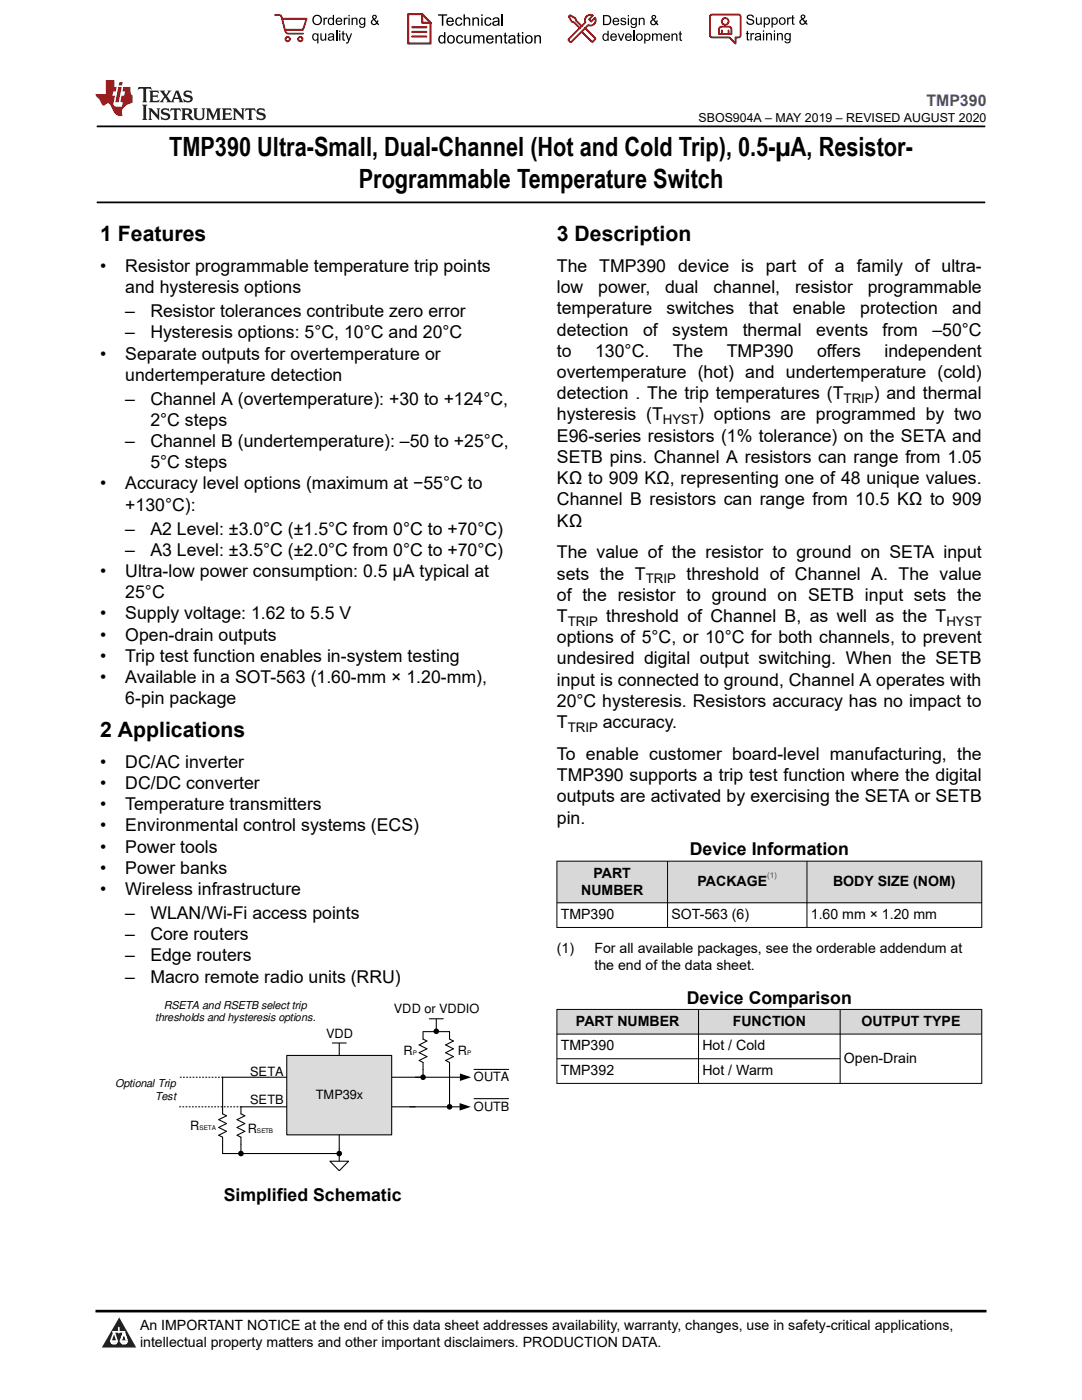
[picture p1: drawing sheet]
<svg xmlns="http://www.w3.org/2000/svg" width="216mm" height="279mm" viewBox="0 0 216 279" stroke-linecap="round" stroke-linejoin="round" font-family="sans-serif">
<path d="M19.3 25.2h177.3M19.3 40.4h177.3" fill="none" stroke="#000" stroke-width=".35"/>
<path d="M44.4 215h12.8M78.2 215h13.8M84.4 206v1.4l.8 .4-1.6 .7 1.6 .8-1.6 .8 1.6 .8-1.6 .7 .8 .4v3M84.4 205.9h5.3v1.5l.8 .4-1.6 .7 1.6 .8-1.6 .8 1.6 .8-1.6 .7 .8 .4v8.9M85.7 203.3h2.8M87.1 203.4v2.4M44.4 220.9v1.4l.8 .4-1.6 .8 1.6 .7-1.6 .8 1.6 .8-1.6 .8 .8 .4v1.4M44.4 230.2h23.3M57.2 220.9h-9.1v1.4l.8 .4-1.6 .8 1.6 .7-1.6 .8 1.6 .8-1.6 .8 .8 .4v3.2M65.8 231.7h3.8l-1.9 2zM67.7 229.3v2.4M78.2 220.9h13.7" fill="none" stroke="#000" stroke-width=".21"/>
<g fill="#000">
<path d="M91.8 214.2l2.2 .8-2.2 .7zM91.7 220.1l2.2 .8-2.2 .7z"/>
<circle cx="84.4" cy="215" r=".56"/>
<circle cx="87.1" cy="205.8" r=".56"/>
<circle cx="48.1" cy="230.2" r=".56"/>
<circle cx="67.7" cy="230.2" r=".56"/>
<circle cx="89.7" cy="220.9" r=".56"/>
</g>
<path d="M57.2 210.6h21v15.9h-21z" fill-rule="evenodd" fill="#dbdbdb"/>
<path d="M44.4 215v5.9M57.2 210.6h21v15.9h-21zM66.3 208.2h2.8M67.7 208.2v2.4M94.6 213.4h6.9M94.6 219.3h6.9M44.4 228.4v1.8M67.7 226.5v2.8" fill="none" stroke="#000" stroke-width=".21"/>
<path d="M44.4 215h-8.5M48.1 220.9h-12.3" fill="none" stroke="#000" stroke-width=".21" stroke-dasharray=".2 .4"/>
<g fill="#d8d8d8">
<path d="M111.1 171.9h84.8v8.3h-84.8z" fill-rule="evenodd"/>
<path d="M111.2 171.9h21.9v8.2h-21.9z" fill-rule="evenodd"/>
<path d="M133.3 171.9h27.7v8.2h-27.7z" fill-rule="evenodd"/>
<path d="M161.1 171.9h34.7v8.2h-34.7z" fill-rule="evenodd"/>
</g>
<path d="M111.1 171.9h84.9M111.1 171.8v13.4M133.2 171.8v13.4M161 171.8v13.4M195.9 171.8v13.4M111.1 180.2h84.9M111.1 185.1h84.9" fill="none" stroke="#000" stroke-width=".2"/>
<g fill="#d8d8d8">
<path d="M111.1 201.5h84.8v4.9h-84.8z" fill-rule="evenodd"/>
<path d="M111.2 201.5h28.1v4.8h-28.1z" fill-rule="evenodd"/>
<path d="M139.4 201.5h28.2v4.8h-28.2z" fill-rule="evenodd"/>
<path d="M167.7 201.5h28.1v4.8h-28.1z" fill-rule="evenodd"/>
</g>
<path d="M111.1 201.5h84.9M111.1 206.4h84.9M111.1 211.3h56.6M111.1 216.2h84.9M111.1 201.4v14.9M139.4 201.4v14.9M167.6 201.4v14.9M195.9 201.4v14.9" fill="none" stroke="#000" stroke-width=".2"/>
<path d="M0 0h215.9v23.8h-215.9z" fill-rule="evenodd" fill="#fff"/>
<path d="M27.7 17.4l-.2 .6 .5-.3h.6v.1v2.2l-.2 .4h1l-.2-.4v-2.2v-.1h.5l.5 .3-.1-.6zM29.8 18.1l.2 .4v1.5l-.2 .4h1.9l.1-.6a1.08 1.08 0 0 1-1.3 .2v-.7h.6l.4 .2v-.6l-.4 .2h-.6v-.6l.2-.1a1 1 0 0 1 1 .2l-.1-.5zM31.8 18.1l1 1.1-1 1.2h.9l-.2-.2 .4-.7 .5 .7-.2 .2h1.6l-.2-.2 .1-.4h1l.1 .4-.1 .2h.9l-.2-.3-.8-2h-.5l-1 2.2-.8-1.1 .9-1.1h-.8l.2 .2-.5 .7-.3-.7 .1-.2zM35.2 18.5l.4 1h-.8zM36.8 18.2a.65 .65 0 0 0-.2 .7 .65 .65 0 0 0 .6 .5l.7 .2 .1 .2a.79 .79 0 0 1-.7 .4 .79 .79 0 0 1-.7-.5l.1 .7 .2-.1a.93 .93 0 0 0 1.1 .1 .93 .93 0 0 0 .4-1 1.46 1.46 0 0 0-1.2-.6l-.1-.3a1.09 1.09 0 0 1 1.2 .2l-.2-.6-.1 .1-.6-.2zM28.4 20.9l.2 .4v2.3l-.2 .3h1l-.2-.3v-2.3l.2-.4zM29.6 21.6l.2 .4v1.6l-.2 .3h.8l-.3-.3v-1.4l1.7 1.8v-2l.2-.4h-.8l.2 .2 .1 1.1-1.2-1.3zM32.3 21.8a.65 .65 0 0 0-.2 .7 .65 .65 0 0 0 .7 .4l.6 .2 .1 .2a.79 .79 0 0 1-.7 .4 .79 .79 0 0 1-.7-.5l.1 .7 .2-.1a.93 .93 0 0 0 1.1 .1 .93 .93 0 0 0 .4-.9 1.46 1.46 0 0 0-1.2-.6l-.1-.4a1.09 1.09 0 0 1 1.2 .2l-.2-.6-.1 .1-.6-.1zM34.1 21.6l-.1 .7a.63 .63 0 0 1 .7-.4l.1 1.7-.3 .3h1l-.2-.3v-1.7a.66 .66 0 0 1 .8 .4l-.1-.7zM36.2 21.6l.2 .4v1.6l-.2 .3h.9l-.2-.2v-.7h.5l.1 .2a.79 .79 0 0 0 1.2 .6l-1-.9a.61 .61 0 0 0 .6-.6 .61 .61 0 0 0-.5-.6zM36.9 21.9h.2a.47 .47 0 0 1 .5 .1 .47 .47 0 0 1 .1 .5l-.2 .2h-.6zM38.5 21.6l.2 .2a2.27 2.27 0 0 0 .4 2 1.04 1.04 0 0 0 1.7-.7v-1.3l.2-.2h-.8l.2 .4v1.1a.6 .6 0 0 1-.6 .6 .6 .6 0 0 1-.6-.6v-1.1l.3-.4zM41.1 21.6l.2 .4v1.6l-.2 .3h.7l-.2-.3v-1.5l.9 1.9 .8-1.9v1.5l-.2 .3h1l-.3-.3v-1.6l.3-.4h-.8l-.7 1.5-.7-1.5zM44.3 21.6l.2 .4v1.6l-.2 .3h1.9l.1-.5a1.09 1.09 0 0 1-1.3 .1v-.6h.6l.4 .1v-.6l-.4 .2h-.6v-.6l.2-.1a1.01 1.01 0 0 1 1 .3l-.1-.6zM46.4 21.6l.3 .4v1.6l-.3 .3h.8l-.2-.3v-1.4l1.6 1.8v-2l.2-.4h-.7l.2 .2v1.1l-1.2-1.3zM49 21.6l-.1 .7a.63 .63 0 0 1 .8-.4v1.7l-.3 .3h1l-.2-.3v-1.7a.66 .66 0 0 1 .8 .4l-.1-.7zM51.4 21.8a.65 .65 0 0 0-.2 .7 .65 .65 0 0 0 .6 .4l.6 .2 .2 .2a.79 .79 0 0 1-.8 .4 .79 .79 0 0 1-.6-.5l.1 .7 .2-.1a.93 .93 0 0 0 1 .1 .93 .93 0 0 0 .5-.9 1.46 1.46 0 0 0-1.3-.6l-.1-.4a1.09 1.09 0 0 1 1.3 .2l-.2-.6-.2 .1-.5-.1z" fill="#231f20"/>
<path d="M21.1 16v2.8h-2.1l.1 .3 .9 1a.95 .95 0 0 0 .9 .9 .59 .59 0 0 1 .6-.4 .59 .59 0 0 1 .5 .4l.4 .8a1.59 1.59 0 0 0 2.1 1.3 1.61 1.61 0 0 1 1-2.2l1-.4-.1-1.5a1.59 1.59 0 0 1-.4-1.6h-1.4l-.2 .9h.5l-.1 .8h-.5l-.2 1v.2l.4 .1-.2 .9h-.6a.73 .73 0 0 1-1.1-.7l.3-1.5h-.5l.2-.8h.5l.2-.9h-.5v-1.4zM23.6 17.4l-.6 3h.7l.6-3zM23.8 16.4l-.1 .7h.7l.1-.7z" fill="#ed1c24"/>
<g fill="#000">
<path d="M62.3 4a1 1 0 0 1 2 0 1 1 0 0 1-2 0zM62.8 3.4a.78 .78 0 0 0-.1 1.1 .78 .78 0 0 0 1.1 .1 .78 .78 0 0 0 .1-1.1 .78 .78 0 0 0-1.1-.1z" fill-rule="evenodd"/>
<path d="M62.5 6.8l.4-.2 .4 .3v-.2h.2v2h-.2v-.7a.68 .68 0 0 1-.9-.1 .68 .68 0 0 1 0-.9zM62.6 7a.51 .51 0 0 0-.1 .6 .51 .51 0 0 0 .7 .2 .51 .51 0 0 0 .1-.7 .51 .51 0 0 0-.7-.1z" fill-rule="evenodd"/>
<path d="M64.5 3.5h.3v.3l.1-.3h.3l.1 .1-.1 .2a.32 .32 0 0 0-.3 0 .32 .32 0 0 0-.1 .4v.8h-.3z" fill-rule="evenodd"/>
<path d="M63.9 6.7h.3v.8a.36 .36 0 0 0 .3 .4 .36 .36 0 0 0 .4-.5v-.7h.2v1.4h-.2v-.2a.51 .51 0 0 1-.6 .2 .51 .51 0 0 1-.4-.5z" fill-rule="evenodd"/>
<path d="M65.6 3.7l.4-.2 .4 .2v-.7h.3v2h-.3v-.2a.7 .7 0 0 1-1-.1 .7 .7 0 0 1 .2-1zM65.8 3.8a.51 .51 0 0 0-.1 .7 .51 .51 0 0 0 .6 .2 .51 .51 0 0 0 .1-.7 .51 .51 0 0 0-.6-.2z" fill-rule="evenodd"/>
<path d="M65.6 6.8a.66 .66 0 0 1 .8-.1 .66 .66 0 0 1 .3 .8v.6h-.2l-.1-.2a.52 .52 0 0 1-.7 .2 .52 .52 0 0 1-.2-.6l.3-.2a.42 .42 0 0 0 .6-.3l-.3-.2-.3 .1-.1 .2h-.3zM65.7 7.6a.35 .35 0 0 0 .3 .4 .35 .35 0 0 0 .4-.4v-.2z" fill-rule="evenodd"/>
<path d="M67.7 6.1h.2v.3h-.2zM67.7 6.7h.2v1.4h-.2z" fill-rule="evenodd"/>
<path d="M67.1 3.7a.68 .68 0 0 1 .9-.1 .68 .68 0 0 1 .3 .7h-1.1a.42 .42 0 0 0 .3 .5 .42 .42 0 0 0 .5-.3h.3a.73 .73 0 0 1-1.1 .4 .73 .73 0 0 1-.1-1.2zM67.4 3.8l-.2 .3h.8l-.2-.4z" fill-rule="evenodd"/>
<path d="M68.6 3.5h.2v.3l.2-.3h.3l.1 .1-.1 .2a.32 .32 0 0 0-.4 0 .32 .32 0 0 0-.1 .4v.8h-.2z" fill-rule="evenodd"/>
<path d="M68.3 6.3l.3-.1v.5h.2v.1h-.2v.9l.3 .4a.36 .36 0 0 1-.4 0 .36 .36 0 0 1-.2-.4v-.9h-.1v-.1h.1z" fill-rule="evenodd"/>
<path d="M68.9 6.7h.3l.4 1.1 .4-1.1h.3l-.6 1.4a.51 .51 0 0 1-.6 .6l-.1-.3h.3l.2-.3z" fill-rule="evenodd"/>
<path d="M69.5 3h.3v.3h-.3zM69.5 3.5h.3v1.5h-.3z" fill-rule="evenodd"/>
<path d="M70.2 3.5h.2v.2a.52 .52 0 0 1 .6-.2 .52 .52 0 0 1 .3 .6v.9h-.2v-.9a.34 .34 0 0 0-.3-.4 .34 .34 0 0 0-.4 .3v1h-.2z" fill-rule="evenodd"/>
<path d="M71.8 3.7l.4-.2 .5 .2v-.2h.2v1.3a.64 .64 0 0 1-.5 .8 .64 .64 0 0 1-.7-.5h.2a.41 .41 0 0 0 .5 .2 .41 .41 0 0 0 .2-.5 .69 .69 0 0 1-.9-.1 .69 .69 0 0 1 .1-1zM72 3.8a.5 .5 0 0 0-.1 .7 .5 .5 0 0 0 .7 .1 .5 .5 0 0 0 .1-.6 .5 .5 0 0 0-.7-.2z" fill-rule="evenodd"/>
<path d="M74.4 3.1a.47 .47 0 0 1 .7 .1 .47 .47 0 0 1-.3 .7l.4 .4 .1-.3 .2 .1-.1 .4 .3 .3-.2 .2-.3-.3a.63 .63 0 0 1-1 .1 .63 .63 0 0 1 .3-1l-.3-.4zM74.5 3.4a.27 .27 0 0 0 .5 0 .27 .27 0 0 0-.5 0zM74.4 4.1a.4 .4 0 0 0 0 .6 .4 .4 0 0 0 .6-.1l-.4-.6z" fill-rule="evenodd"/>
<path d="M87.4 2.9h1.8v.2h-.7v2h-.3v-2h-.8z" fill-rule="evenodd"/>
<path d="M87.6 7.2l.5-.2 .5 .2v-.8h.3v2.3h-.3v-.2a.76 .76 0 0 1-1-.1 .76 .76 0 0 1-.1-1zM87.9 7.4a.58 .58 0 0 0-.2 .7 .58 .58 0 0 0 .8 .2 .58 .58 0 0 0 .1-.7 .58 .58 0 0 0-.7-.2z" fill-rule="evenodd"/>
<path d="M89.5 7.2a.81 .81 0 0 1 1.1 .1 .81 .81 0 0 1-.2 1.2 .81 .81 0 0 1-1.1-.2l-.1-.7zM89.6 7.4a.57 .57 0 0 0 0 .8 .57 .57 0 0 0 .8 0 .57 .57 0 0 0 0-.7 .57 .57 0 0 0-.8-.1z" fill-rule="evenodd"/>
<path d="M89.3 3.7a.77 .77 0 0 1 .9-.2 .77 .77 0 0 1 .4 .9h-1.3a.48 .48 0 0 0 .4 .5 .48 .48 0 0 0 .6-.3h.3a.83 .83 0 0 1-1.3 .4 .83 .83 0 0 1 0-1.3zM89.5 3.8l-.2 .4h1l-.3-.5z" fill-rule="evenodd"/>
<path d="M91 3.7a.7 .7 0 0 1 1.2 .3h-.2a.45 .45 0 0 0-.6-.3 .45 .45 0 0 0-.3 .6 .45 .45 0 0 0 .3 .6 .45 .45 0 0 0 .6-.4l.3 .1a.76 .76 0 0 1-1.1 .5 .76 .76 0 0 1-.3-1.1z" fill-rule="evenodd"/>
<path d="M91.2 7.2a.7 .7 0 0 1 1.2 .3l-.3 .1a.45 .45 0 0 0-.5-.4 .45 .45 0 0 0-.3 .7 .45 .45 0 0 0 .3 .6 .45 .45 0 0 0 .6-.4h.2a.76 .76 0 0 1-1 .5 .76 .76 0 0 1-.4-1.1z" fill-rule="evenodd"/>
<path d="M92.5 2.9h.3v.8a.59 .59 0 0 1 .7-.2 .59 .59 0 0 1 .3 .6v1h-.2v-1a.4 .4 0 0 0-.5-.4 .4 .4 0 0 0-.3 .5v.9h-.3z" fill-rule="evenodd"/>
<path d="M92.7 7h.2v.9a.41 .41 0 0 0 .5 .6 .41 .41 0 0 0 .3-.6v-.9h.3v1.7h-.3v-.3a.58 .58 0 0 1-.7 .3 .58 .58 0 0 1-.3-.7z" fill-rule="evenodd"/>
<path d="M94.3 3.5h.2v.2a.59 .59 0 0 1 .7-.2 .59 .59 0 0 1 .4 .6v1h-.3v-1a.41 .41 0 0 0-.4-.4 .41 .41 0 0 0-.4 .5v.9h-.2z" fill-rule="evenodd"/>
<path d="M94.4 7h.3v.3a.56 .56 0 0 1 1 0 .54 .54 0 0 1 .6-.3 .54 .54 0 0 1 .4 .5v1.2h-.3v-1.1a.34 .34 0 0 0-.3-.4 .34 .34 0 0 0-.4 .3v1.2h-.3v-1.1a.38 .38 0 0 0-.5-.3 .38 .38 0 0 0-.2 .5v.9h-.3z" fill-rule="evenodd"/>
<path d="M96 2.9h.3v.3h-.3zM96 3.5h.3v1.6h-.3z" fill-rule="evenodd"/>
<path d="M96.8 3.7a.7 .7 0 0 1 1.3 .3h-.3a.45 .45 0 0 0-.6-.3 .45 .45 0 0 0-.3 .6 .45 .45 0 0 0 .3 .6 .45 .45 0 0 0 .6-.4l.3 .1a.76 .76 0 0 1-1.1 .5 .76 .76 0 0 1-.3-1.1z" fill-rule="evenodd"/>
<path d="M97.2 7.2a.77 .77 0 0 1 .9-.1 .77 .77 0 0 1 .4 .8h-1.2a.48 .48 0 0 0 .3 .6 .48 .48 0 0 0 .6-.4l.3 .1a.83 .83 0 0 1-1.3 .3 .83 .83 0 0 1 0-1.3zM97.4 7.4l-.1 .3h.9l-.2-.4z" fill-rule="evenodd"/>
<path d="M98.8 7h.3v.3a.59 .59 0 0 1 .7-.3 .59 .59 0 0 1 .4 .7v1h-.3v-1a.41 .41 0 0 0-.5-.5 .41 .41 0 0 0-.3 .6v.9h-.3z" fill-rule="evenodd"/>
<path d="M98.4 3.7a.74 .74 0 0 1 1-.2 .74 .74 0 0 1 .3 .9v.7h-.3v-.2a.59 .59 0 0 1-.8 .3 .59 .59 0 0 1-.3-.8l1.1-.3a.42 .42 0 0 0-.4-.4 .42 .42 0 0 0-.5 .3h-.2zM98.6 4.5a.36 .36 0 0 0 .2 .5 .36 .36 0 0 0 .5-.2l.1-.5z" fill-rule="evenodd"/>
<path d="M100.7 6.6l.2-.1v.5h.3v.2h-.3v1l.1 .2h.2l.1 .3a.41 .41 0 0 1-.5-.1 .41 .41 0 0 1-.1-.4v-1h-.2v-.2h.2z" fill-rule="evenodd"/>
<path d="M101.6 7.2a.74 .74 0 0 1 .9-.2 .74 .74 0 0 1 .3 1l.1 .7h-.3v-.2a.59 .59 0 0 1-.8 .2 .59 .59 0 0 1-.3-.8l1-.3a.42 .42 0 0 0-.3-.4 .42 .42 0 0 0-.5 .3h-.3zM101.8 8.1a.36 .36 0 0 0 .1 .5 .36 .36 0 0 0 .5-.3l.2-.4z" fill-rule="evenodd"/>
<path d="M103.3 6.6l.3-.1v.5h.3v.2h-.3v1l.1 .2h.2v.3a.41 .41 0 0 1-.5-.1 .41 .41 0 0 1-.1-.4v-1h-.2v-.2h.2z" fill-rule="evenodd"/>
<path d="M104.1 6.4h.3v.3h-.3zM104.1 7h.3v1.7h-.3z" fill-rule="evenodd"/>
<path d="M105 7.2a.81 .81 0 0 1 1.1 .1 .81 .81 0 0 1-.1 1.2 .81 .81 0 0 1-1.2-.2v-.7zM105.2 7.4a.57 .57 0 0 0-.1 .8 .57 .57 0 0 0 .8 0 .57 .57 0 0 0 0-.7 .57 .57 0 0 0-.7-.1z" fill-rule="evenodd"/>
<path d="M106.6 7h.3v.3a.59 .59 0 0 1 .7-.3 .59 .59 0 0 1 .4 .7v1h-.3v-1a.41 .41 0 0 0-.5-.5 .41 .41 0 0 0-.3 .6v.9h-.3z" fill-rule="evenodd"/>
<path d="M120.3 3h.7a1 1 0 0 1 1 1 1 1 0 0 1-1 1h-.7zM120.6 3.2v1.6h.4a.77 .77 0 0 0 .7-.8 .77 .77 0 0 0-.7-.8z" fill-rule="evenodd"/>
<path d="M120.4 6.9l.4-.2 .4 .2v-.8h.3v2h-.3v-.1a.7 .7 0 0 1-.9-.2 .7 .7 0 0 1 .1-.9zM120.6 7a.51 .51 0 0 0-.1 .7 .51 .51 0 0 0 .6 .1 .51 .51 0 0 0 .1-.6 .51 .51 0 0 0-.6-.2z" fill-rule="evenodd"/>
<path d="M122 6.9a.68 .68 0 0 1 .8-.2 .68 .68 0 0 1 .3 .8h-1.1a.42 .42 0 0 0 .3 .5 .42 .42 0 0 0 .5-.3h.3a.73 .73 0 0 1-1.1 .3 .73 .73 0 0 1 0-1.1zM122.2 7l-.2 .3h.8l-.2-.4z" fill-rule="evenodd"/>
<path d="M122.4 3.7a.68 .68 0 0 1 .8-.1 .68 .68 0 0 1 .4 .8h-1.1a.42 .42 0 0 0 .3 .4 .42 .42 0 0 0 .5-.3l.3 .1a.73 .73 0 0 1-1.2 .3 .73 .73 0 0 1 0-1.2zM122.6 3.8l-.1 .3h.8l-.2-.3z" fill-rule="evenodd"/>
<path d="M123.9 3.7l.1-.1a.62 .62 0 0 1 .9 .3l-.2 .1a.29 .29 0 0 0-.3-.3 .29 .29 0 0 0-.3 .3l.1 .1a.58 .58 0 0 1 .6 .1 .58 .58 0 0 1 .1 .6 .67 .67 0 0 1-1.1-.2l.2-.1a.33 .33 0 0 0 .4 .4 .33 .33 0 0 0 .3-.4 .71 .71 0 0 1-.9-.6z" fill-rule="evenodd"/>
<path d="M123.3 6.7h.2l.4 1.2 .4-1.2h.3l-.6 1.4h-.2z" fill-rule="evenodd"/>
<path d="M125.3 3h.2v.3h-.2zM125.3 3.6h.2v1.4h-.2z" fill-rule="evenodd"/>
<path d="M124.9 6.9a.68 .68 0 0 1 .8-.2 .68 .68 0 0 1 .4 .8h-1.1a.42 .42 0 0 0 .3 .5 .42 .42 0 0 0 .5-.3h.3a.73 .73 0 0 1-1.2 .3 .73 .73 0 0 1 0-1.1zM125.1 7l-.1 .3h.8l-.2-.4z" fill-rule="evenodd"/>
<path d="M126 3.7l.4-.2 .4 .2v-.1h.3v1.2a.64 .64 0 0 1-.5 .8 .64 .64 0 0 1-.8-.5l.3 .1a.41 .41 0 0 0 .5 .2 .41 .41 0 0 0 .2-.6 .69 .69 0 0 1-.9-.1 .69 .69 0 0 1 .1-1zM126.2 3.9a.5 .5 0 0 0-.1 .6 .5 .5 0 0 0 .6 .2 .5 .5 0 0 0 .2-.7 .5 .5 0 0 0-.7-.1z" fill-rule="evenodd"/>
<path d="M126.9 7.4a.73 .73 0 0 1 1.4 0 .73 .73 0 0 1-1.4 0zM127.3 7a.5 .5 0 0 0-.1 .7 .5 .5 0 0 0 .7 0 .5 .5 0 0 0 0-.6 .5 .5 0 0 0-.6-.1z" fill-rule="evenodd"/>
<path d="M127.5 3.6h.2v.2a.52 .52 0 0 1 .6-.3 .52 .52 0 0 1 .3 .6v.9h-.2v-.9a.34 .34 0 0 0-.3-.4 .34 .34 0 0 0-.4 .3v1h-.2z" fill-rule="evenodd"/>
<path d="M128.5 6.7h.3v.2a.67 .67 0 0 1 .9 0 .67 .67 0 0 1 0 .9 .55 .55 0 0 1-.9 .2v.7h-.3zM128.9 7a.5 .5 0 0 0-.1 .7 .5 .5 0 0 0 .6 .1 .5 .5 0 0 0 .2-.6 .5 .5 0 0 0-.7-.2z" fill-rule="evenodd"/>
<path d="M130.1 6.7h.2v.2a.49 .49 0 0 1 .9 0l.4-.2a.42 .42 0 0 1 .5 .4v1h-.3v-.9a.3 .3 0 0 0-.2-.3 .3 .3 0 0 0-.4 .2v1h-.2v-.9a.33 .33 0 0 0-.5-.3 .33 .33 0 0 0-.2 .5v.7h-.2z" fill-rule="evenodd"/>
<path d="M130.1 3.1a.47 .47 0 0 1 .8 .1 .47 .47 0 0 1-.3 .7l.3 .4 .1-.2h.3l-.2 .5 .3 .3-.2 .2-.3-.3a.63 .63 0 0 1-1 .1 .63 .63 0 0 1 .3-1l-.2-.5zM130.2 3.5a.27 .27 0 0 0 .5 0 .27 .27 0 0 0-.5 0zM130.2 4.1a.4 .4 0 0 0 0 .7 .4 .4 0 0 0 .6-.2l-.5-.6z" fill-rule="evenodd"/>
<path d="M132.5 6.9a.68 .68 0 0 1 .9-.2 .68 .68 0 0 1 .3 .8h-1.1a.42 .42 0 0 0 .3 .5 .42 .42 0 0 0 .5-.3h.3a.73 .73 0 0 1-1.1 .3 .73 .73 0 0 1-.1-1.1zM132.7 7l-.1 .3h.8l-.2-.4z" fill-rule="evenodd"/>
<path d="M134 6.7h.2v.2a.52 .52 0 0 1 .6-.2 .52 .52 0 0 1 .4 .6v.8h-.3v-.8a.34 .34 0 0 0-.2-.4 .34 .34 0 0 0-.4 .2l-.1 1h-.2z" fill-rule="evenodd"/>
<path d="M135.6 6.3l.2-.1v.5h.3v.2h-.3v.8l.3 .4a.36 .36 0 0 1-.4 0 .36 .36 0 0 1-.1-.4v-.8h-.2v-.2h.2z" fill-rule="evenodd"/>
<path d="M149.2 3a.8 .8 0 0 1 1.2 .5h-.2a.44 .44 0 0 0-.5-.4 .44 .44 0 0 0-.4 .5l.2 .1a.9 .9 0 0 1 1 .8 .84 .84 0 0 1-.9 .5 .84 .84 0 0 1-.7-.7h.3a.52 .52 0 0 0 .5 .5 .52 .52 0 0 0 .5-.6l-.2-.1a.85 .85 0 0 1-1-.8z" fill-rule="evenodd"/>
<path d="M149 6.3l.3-.2v.5h.2v.2h-.2v.9l.2 .4a.36 .36 0 0 1-.4-.1 .36 .36 0 0 1-.1-.4v-.8h-.2v-.2h.2z" fill-rule="evenodd"/>
<path d="M149.7 6.6h.3v.2l.1-.2h.3l.1 .1-.1 .2a.32 .32 0 0 0-.3 0 .32 .32 0 0 0-.1 .4v.8h-.3z" fill-rule="evenodd"/>
<path d="M150.7 6.8a.66 .66 0 0 1 .9-.2 .66 .66 0 0 1 .3 .9v.6h-.2l-.1-.2a.52 .52 0 0 1-.7 .2 .52 .52 0 0 1-.2-.7l.2-.1a.42 .42 0 0 0 .7-.3l-.3-.2h-.3l-.1 .3-.3-.1zM150.9 7.5a.35 .35 0 0 0 .3 .5 .35 .35 0 0 0 .4-.4v-.3z" fill-rule="evenodd"/>
<path d="M150.8 3.5h.3v.8a.36 .36 0 0 0 .3 .5 .36 .36 0 0 0 .4-.5v-.8h.2v1.4h-.2v-.2a.51 .51 0 0 1-.6 .3 .51 .51 0 0 1-.4-.6z" fill-rule="evenodd"/>
<path d="M152.2 6.1h.3v.2h-.3zM152.2 6.6h.3v1.5h-.3z" fill-rule="evenodd"/>
<path d="M152.4 3.5h.2v.2a.67 .67 0 0 1 .9 0 .67 .67 0 0 1 .1 .9 .55 .55 0 0 1-1 .2v.7h-.2zM152.7 3.8a.5 .5 0 0 0-.1 .7 .5 .5 0 0 0 .7 .1 .5 .5 0 0 0 .1-.6 .5 .5 0 0 0-.7-.2z" fill-rule="evenodd"/>
<path d="M152.9 6.6h.2v.2a.52 .52 0 0 1 .6-.2 .52 .52 0 0 1 .3 .6v.9h-.2v-.9a.34 .34 0 0 0-.3-.4 .34 .34 0 0 0-.4 .2v1.1h-.2z" fill-rule="evenodd"/>
<path d="M153.9 3.5h.3v.2a.67 .67 0 0 1 .9 0 .67 .67 0 0 1 0 .9 .55 .55 0 0 1-.9 .2v.7h-.3zM154.3 3.8a.5 .5 0 0 0-.1 .7 .5 .5 0 0 0 .6 .1 .5 .5 0 0 0 .2-.6 .5 .5 0 0 0-.7-.2z" fill-rule="evenodd"/>
<path d="M154.4 6.1h.3v.2h-.3zM154.4 6.6h.3v1.5h-.3z" fill-rule="evenodd"/>
<path d="M155 6.6h.3v.2a.52 .52 0 0 1 .6-.2 .52 .52 0 0 1 .3 .6v.9h-.2v-.9a.34 .34 0 0 0-.3-.4 .34 .34 0 0 0-.4 .2v1.1h-.3z" fill-rule="evenodd"/>
<path d="M155.4 4.2a.75 .75 0 0 1 1.5 0 .75 .75 0 0 1-1.5 0zM155.8 3.8a.5 .5 0 0 0-.1 .7 .5 .5 0 0 0 .8 0 .5 .5 0 0 0 0-.7 .5 .5 0 0 0-.7 0z" fill-rule="evenodd"/>
<path d="M156.7 6.8l.4-.2 .5 .2v-.2h.2v1.3a.64 .64 0 0 1-.5 .7 .64 .64 0 0 1-.8-.4h.3a.41 .41 0 0 0 .5 .2 .41 .41 0 0 0 .2-.5 .69 .69 0 0 1-.9-.1 .69 .69 0 0 1 .1-1zM156.9 6.9a.5 .5 0 0 0-.1 .7 .5 .5 0 0 0 .6 .1 .5 .5 0 0 0 .2-.7 .5 .5 0 0 0-.7-.1z" fill-rule="evenodd"/>
<path d="M157.1 3.5h.2v.2l.1-.2h.3h.2l-.1 .3a.32 .32 0 0 0-.4 0 .32 .32 0 0 0-.1 .4v.7h-.2z" fill-rule="evenodd"/>
<path d="M158 3.1l.3-.1v.5h.2v.2h-.2v.8l.3 .4a.36 .36 0 0 1-.4 0 .36 .36 0 0 1-.2-.4v-.8h-.1v-.2h.1z" fill-rule="evenodd"/>
<path d="M159.9 3a.47 .47 0 0 1 .7 .1 .47 .47 0 0 1-.3 .7l.4 .5 .1-.3h.2l-.1 .5 .3 .3-.2 .2-.3-.3a.63 .63 0 0 1-1 .1 .63 .63 0 0 1 .3-1l-.3-.5zM160 3.4a.27 .27 0 0 0 .5 0 .27 .27 0 0 0-.5 0zM159.9 4.1a.4 .4 0 0 0 0 .6 .4 .4 0 0 0 .6-.2l-.4-.6z" fill-rule="evenodd"/>
</g>
<path d="M67.2 6.1v2M126.5 6.1v2" fill="none" stroke="#000" stroke-width=".25"/>
<g fill="none" stroke="#de0000" stroke-width=".37">
<path d="M54.9 3h.9a1.19 1.19 0 0 1 .6 1.2l.6 2.1a.85 .85 0 0 0 1 .4h2.5M56.3 3.7h4.9l-.7 2.2h-3.6M116.1 5.2l-1.2-1.1-.1-.5-1-.6-.3 .3 .6 1 .5 .2 1.1 1.1M116.8 5.6l1.9 2v.3l-.4 .4h-.3l-1.9-2zM116.8 5.6l.6-.6a1.07 1.07 0 0 0 1.2-.2 1.07 1.07 0 0 0 .1-1.3l-.7 .8-.5-.4 .8-.8a1.07 1.07 0 0 0-1.2 .2 1.07 1.07 0 0 0-.3 1.2l-3.3 3.3v.3l.3 .3h.2l2.1-2.1M141.7 3.1l.4-.2h5.3l.3 .2 .1 3.9-.2 .4-.8 .1v1.2l-1.3-1.2h-3.4l-.4-.2zM143.5 5.6l.5-.3 1.7 .1 .2 .5v.9h-2.4zM144 6.1v.7M145.4 6.1v.7"/>
<circle cx="57.4" cy="7.8" r=".44"/>
<circle cx="59.9" cy="7.8" r=".44"/>
<circle cx="144.7" cy="4.3" r=".67"/>
</g>
<path d="M100.2 2.9v2.2" fill="none" stroke="#000" stroke-width=".28"/>
<path d="M81.4 2.8h2.8v1.7h1.7v4.2h-4.5zM82.3 6.4h2.8M82.3 5.4h2.8M82.3 7.3h2.8M84.2 2.8l1.7 1.7" fill="none" stroke="#de0000" stroke-width=".42"/>
<path d="M0 261.4h215.9v18h-215.9z" fill-rule="evenodd" fill="#fff"/>
<path d="M23.8 262.9l3.4 6h-6.9z" fill="#231f20"/>
<path d="M22.1 267.7h1.3l-.4 .5h-.3a.55 .55 0 0 1-.6-.5z" fill-rule="evenodd" fill="#fff"/>
<path d="M22.1 267.7h1.3l-.4 .5h-.3a.55 .55 0 0 1-.6-.5z" fill="none" stroke="#231f20" stroke-width=".34"/>
<path d="M22.1 267.7h1.3l-.4 .5h-.5zM22.6 265.8h.1M22.6 265.8h2.3zM23.7 265.9h.1M23.7 264.9v1zM24 267.7h.1" fill="none" stroke="#fff" stroke-width=".34"/>
<path d="M24.7 265.8l-.7 1.9z" fill="#fff"/>
<path d="M24.7 265.8l-.7 1.9z" fill="none" stroke="#fff" stroke-width=".34"/>
<path d="M24.7 265.8l.7 1.9z" fill="#fff"/>
<path d="M24.7 265.8l.7 1.9zM25.3 267.7h.1" fill="none" stroke="#fff" stroke-width=".34"/>
<path d="M22.8 265.8l-.7 1.9z" fill="#fff"/>
<path d="M22.8 265.8l-.7 1.9z" fill="none" stroke="#fff" stroke-width=".34"/>
<path d="M22.8 265.8l.6 1.9z" fill="#fff"/>
<path d="M22.8 265.8l.6 1.9z" fill="none" stroke="#fff" stroke-width=".34"/>
<path d="M24.1 267.7h1.3a.65 .65 0 0 1-.6 .5 .65 .65 0 0 1-.7-.5z" fill-rule="evenodd" fill="#fff"/>
<path d="M24.1 267.7h1.3a.65 .65 0 0 1-.6 .5 .65 .65 0 0 1-.7-.5z" fill="none" stroke="#231f20" stroke-width=".34"/>
<path d="M24 267.7h.1M24.1 267.7h1.3l-.4 .5h-.5z" fill="none" stroke="#fff" stroke-width=".34"/>
<path d="M19 261.7h177.8" fill="none" stroke="#000" stroke-width=".53"/>
<g font-size="5.3">
<text x="33.7" y="31.2">TMP390 Ultra-Small, Dual-Channel (Hot and Cold Trip), 0.5-µA, Resistor-</text>
<text x="71.6" y="37.5">Programmable Temperature Switch</text>
</g>
<g font-size="4.2">
<text x="20" y="48.1">1 Features</text>
<text x="111.1" y="48.1">3 Description</text>
<text x="20" y="147.1">2 Applications</text>
</g>
<g font-size="3.5">
<text x="20" y="54.3">•</text>
<text x="25" y="54.3">Resistor programmable temperature trip points</text>
<text x="25" y="58.5">and hysteresis options</text>
<text x="111.1" y="54.3">The TMP390 device is part of a family of ultra-</text>
<text x="111.1" y="58.5">low</text>
<text x="119.4" y="58.5">power,</text>
<text x="132.7" y="58.5">dual</text>
<text x="142.3" y="58.5">channel,</text>
<text x="158.6" y="58.5">resistor</text>
<text x="173.2" y="58.5">programmable</text>
<text x="25" y="63.3">–</text>
<text x="30" y="63.3">Resistor tolerances contribute zero error</text>
<text x="111.1" y="62.8">temperature</text>
<text x="133" y="62.8">switches</text>
<text x="149.4" y="62.8">that</text>
<text x="158.2" y="62.8">enable</text>
<text x="171.6" y="62.8">protection</text>
<text x="190" y="62.8">and</text>
<text x="20" y="71.7">•</text>
<text x="25" y="67.5">–</text>
<text x="25" y="71.7">Separate outputs for overtemperature or</text>
<text x="30" y="67.5">Hysteresis options: 5°C, 10°C and 20°C</text>
<text x="111.1" y="71.2">to</text>
<text x="111.1" y="67">detection</text>
<text x="118.8" y="71.2">130°C.</text>
<text x="128.3" y="67">of</text>
<text x="134.1" y="67">system</text>
<text x="134.3" y="71.2">The</text>
<text x="145" y="71.2">TMP390</text>
<text x="148.2" y="67">thermal</text>
<text x="162.8" y="67">events</text>
<text x="163" y="71.2">offers</text>
<text x="176.1" y="67">from</text>
<text x="176.5" y="71.2">independent</text>
<text x="186.1" y="67">–50°C</text>
<text x="25" y="76">undertemperature detection</text>
<text x="111.1" y="75.5">overtemperature (hot) and undertemperature (cold)</text>
<text x="25" y="80.7">–</text>
<text x="30" y="80.7">Channel A (overtemperature): +30 to +124°C,</text>
<text x="111.1" y="79.7">detection . The trip temperatures (T</text>
<text x="111.1" y="83.9">hysteresis (T</text>
<text x="139.3" y="83.9">) options are programmed by two</text>
<text x="174.4" y="79.7">) and thermal</text>
<text x="25" y="89.2">–</text>
<text x="30" y="85">2°C steps</text>
<text x="30" y="89.2">Channel B (undertemperature): –50 to +25°C,</text>
<text x="111.1" y="88.2">E96-series resistors (1% tolerance) on the SETA and</text>
<text x="30" y="93.4">5°C steps</text>
<text x="111.1" y="92.4">SETB pins. Channel A resistors can range from 1.05</text>
<text x="20" y="97.7">•</text>
<text x="25" y="97.7">Accuracy level options (maximum at −55°C to</text>
<text x="25" y="101.9">+130°C):</text>
<text x="111.1" y="96.6">KΩ to 909 KΩ, representing one of 48 unique values.</text>
<text x="111.1" y="100.9">Channel B resistors can range from 10.5 KΩ to 909</text>
<text x="25" y="106.7">–</text>
<text x="30" y="106.7">A2 Level: ±3.0°C (±1.5°C from 0°C to +70°C)</text>
<text x="111.1" y="105.1">KΩ</text>
<text x="25" y="110.9">–</text>
<text x="30" y="110.9">A3 Level: ±3.5°C (±2.0°C from 0°C to +70°C)</text>
<text x="111.1" y="111.4">The value of the resistor to ground on SETA input</text>
<text x="20" y="115.1">•</text>
<text x="25" y="115.1">Ultra-low power consumption: 0.5 µA typical at</text>
<text x="25" y="119.4">25°C</text>
<text x="111.1" y="115.7">sets the T</text>
<text x="111.1" y="119.9">of the resistor to ground on SETB input sets the</text>
<text x="137" y="115.7">threshold of Channel A. The value</text>
<text x="20" y="123.6">•</text>
<text x="25" y="123.6">Supply voltage: 1.62 to 5.5 V</text>
<text x="111.1" y="124.1">T</text>
<text x="121" y="124.1">threshold of Channel B, as well as the T</text>
<text x="20" y="127.8">•</text>
<text x="25" y="127.8">Open-drain outputs</text>
<text x="111.1" y="128.4">options of 5°C, or 10°C for both channels, to prevent</text>
<text x="20" y="132.1">•</text>
<text x="20" y="136.3">•</text>
<text x="25" y="132.1">Trip test function enables in-system testing</text>
<text x="25" y="136.3">Available in a SOT-563 (1.60-mm × 1.20-mm),</text>
<text x="111.1" y="132.6">undesired digital output switching. When the SETB</text>
<text x="111.1" y="136.8">input is connected to ground, Channel A operates with</text>
<text x="25" y="140.5">6-pin package</text>
<text x="111.1" y="141.1">20°C hysteresis. Resistors accuracy has no impact to</text>
<text x="111.1" y="145.3">T</text>
<text x="120.3" y="145.3">accuracy.</text>
<text x="20" y="153.2">•</text>
<text x="25" y="153.2">DC/AC inverter</text>
<text x="111.1" y="155.9">TMP390 supports a trip test function where the digital</text>
<text x="111.1" y="151.7">To enable customer board-level manufacturing, the</text>
<text x="20" y="157.5">•</text>
<text x="20" y="161.7">•</text>
<text x="25" y="157.5">DC/DC converter</text>
<text x="25" y="161.7">Temperature transmitters</text>
<text x="111.1" y="160.1">outputs are activated by exercising the SETA or SETB</text>
<text x="20" y="165.9">•</text>
<text x="25" y="165.9">Environmental control systems (ECS)</text>
<text x="111.1" y="164.4">pin.</text>
<text x="20" y="170.2">•</text>
<text x="25" y="170.2">Power tools</text>
<text x="137.6" y="170.7">Device Information</text>
<text x="20" y="174.4">•</text>
<text x="20" y="178.6">•</text>
<text x="25" y="174.4">Power banks</text>
<text x="25" y="178.6">Wireless infrastructure</text>
<text x="25" y="183.4">–</text>
<text x="30" y="183.4">WLAN/Wi-Fi access points</text>
<text x="25" y="187.6">–</text>
<text x="25" y="191.9">–</text>
<text x="30" y="187.6">Core routers</text>
<text x="30" y="191.9">Edge routers</text>
<text x="25" y="196.1">–</text>
<text x="30" y="196.1">Macro remote radio units (RRU)</text>
<text x="137" y="200.3">Device Comparison</text>
<text x="44.6" y="239.7">Simplified Schematic</text>
</g>
<text font-size="3.2" fill="#00f" x="184.9" y="21.1">TMP390</text>
<g font-size="2.8">
<text x="116" y="178.5">NUMBER</text>
<text x="118.4" y="175.1">PART</text>
<text x="139.2" y="176.8">PACKAGE</text>
<text x="166.2" y="176.8">BODY SIZE (NOM)</text>
<text x="111.9" y="183.4">TMP390</text>
<text x="134" y="183.4">SOT-563 (6)</text>
<text x="161.8" y="183.4">1.60 mm × 1.20 mm</text>
<text x="111.1" y="190.2">(1)</text>
<text x="118.6" y="190.2">For all available packages, see the orderable addendum at</text>
<text x="118.6" y="193.6">the end of the data sheet.</text>
<text x="111.9" y="209.6">TMP390</text>
<text x="114.9" y="204.7">PART NUMBER</text>
<text x="140.2" y="209.6">Hot / Cold</text>
<text x="146.2" y="204.7">FUNCTION</text>
<text x="171.9" y="204.7">OUTPUT TYPE</text>
<text x="111.9" y="214.6">TMP392</text>
<text x="140.2" y="214.6">Hot / Warm</text>
<text x="168.4" y="212.1">Open-Drain</text>
<text x="27.9" y="265.5">An IMPORTANT NOTICE at the end of this data sheet addresses availability, warranty, changes, use in safety-critical applications,</text>
<text x="27.9" y="268.9">intellectual property matters and other important disclaimers. PRODUCTION DATA.</text>
</g>
<g font-size="2.6">
<text x="168.3" y="80.4">TRIP</text>
<text x="132.3" y="84.6">HYST</text>
<text x="128.8" y="116.4">TRIP</text>
<text x="113.3" y="124.8">TRIP</text>
<text x="188.8" y="124.8">HYST</text>
<text x="113.3" y="146">TRIP</text>
</g>
<g font-size="2.5">
<text x="139.4" y="24.3">SBOS904A – MAY 2019 – REVISED AUGUST 2020</text>
<text x="78.6" y="202.2">VDD or VDDIO</text>
<text x="65.1" y="207.2">VDD</text>
<text x="49.9" y="214.7">SETA</text>
<text x="80.5" y="210.6">R</text>
<text x="91.3" y="210.6">R</text>
<text x="94.6" y="215.8">OUTA</text>
<text x="49.9" y="220.3">SETB</text>
<text x="63" y="219.4">TMP39x</text>
<text x="94.6" y="221.7">OUTB</text>
<text x="38" y="225.4">R</text>
<text x="49.4" y="226.1">R</text>
</g>
<g font-size="2.2">
<text x="30.9" y="203.8">thresholds and hysteresis options.</text>
<text x="32.7" y="201.3">RSETA and RSETB select trip</text>
<text x="23" y="217">Optional Trip</text>
<text x="31" y="219.5">Test</text>
</g>
<text font-size="1.6" fill="#00f" x="153.1" y="175.2">(1)</text>
<g font-size="1.3">
<text x="82.4" y="210.6">P</text>
<text x="93.2" y="210.6">P</text>
<text x="39.8" y="225.4">SETA</text>
<text x="51.3" y="226.1">SETB</text>
</g>
</svg>
